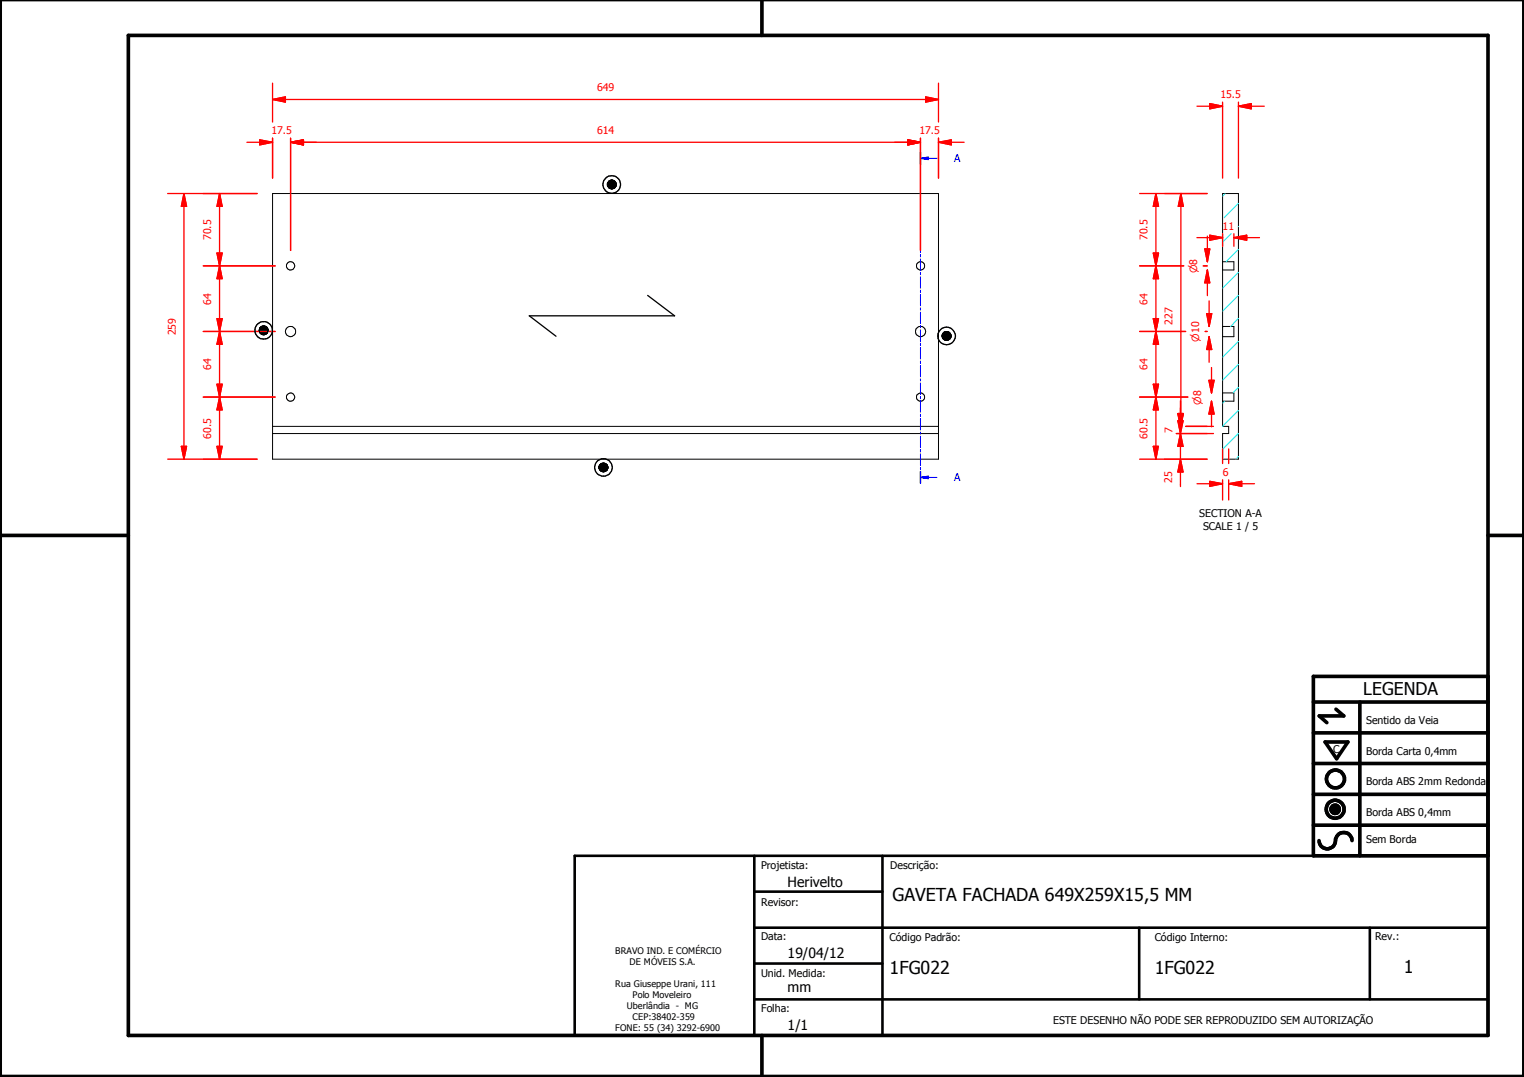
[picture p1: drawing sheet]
<svg xmlns="http://www.w3.org/2000/svg" width="297mm" height="210mm" viewBox="0 0 297 210" stroke-linecap="round" stroke-linejoin="round" font-family="sans-serif">
<g fill="none" stroke="#000" stroke-width=".19">
<path d="M53.1 37.7h129.8v51.8h-129.8zM118.4 35.8v.3zM118.4 35.9v.2zM118.4 35.6v.7zM118.4 35.6v.6zM118.4 35.7v.5zM118.4 35.7v.4zM118.5 35.6v.8zM118.6 35.5v.9zM118.6 35.5l-.1 .9zM118.6 35.4v1.1zM118.6 35.4v1z"/>
<path d="M118.7 35.3v1.3zM118.8 35.2v1.5zM118.9 35.2v1.5zM119 35.2l.1-.1-.1 1.6zM119 35.2l-.1 1.5zM119.1 35.1v1.7zM119.1 35.1v1.7l-.1-.1zM119.2 35.1v1.7zM119.2 35.1l-.1 1.7zM119.3 35.1l-.1 1.7zM119.3 35.1v1.7zM119.4 35.1l-.1 1.7z"/>
<path d="M119.4 35.1v1.7zM119.5 35.2l-.1 1.6zM119.5 35.2v1.5zM119.6 35.2l-.1 1.5zM119.6 35.2v1.5zM119.7 35.2l-.1 1.5zM119.7 35.2v1.5zM119.7 35.3v1.4zM119.7 35.3v1.3zM119.8 35.3l-.1 1.3zM119.8 35.3v1.3zM119.8 35.4v1.2z"/>
<path d="M119.8 35.4v1.1zM119.9 35.5l-.1 1zM119.9 35.5v.9zM120 35.6l-.1 .8zM120 35.6v.8zM120 35.6v.7zM120.1 35.7l-.1 .6zM120.1 35.7v.5zM120.1 35.8v.4zM120.1 35.8v.3zM120.1 35.9v.2zM238.3 37.7h3.1v51.8h-3.1v-5h1.2v-1.4h-1.2z"/>
<path d="M238.3 51h2.2v1.6h-2.2M50.5 64.3v.2zM50.6 64.1v.5zM50.6 64.2v.4zM50.6 64.2l-.1 .3zM50.6 64l.1-.1-.1 .9zM50.6 64v.8zM50.6 64v.7zM50.6 64v.6zM50.7 63.9v1zM50.8 63.8v1.1zM50.8 63.8v1.2z"/>
<path d="M50.9 63.7l.1-.1-.1 1.5zM50.9 63.7v1.4zM51 63.6v1.5zM51.1 63.6v1.6zM51.2 63.5v1.7zM51.3 63.5v1.7zM51.3 63.5l-.1 1.7zM51.4 63.5l-.1 1.7zM51.4 63.5v1.7zM51.5 63.5l-.1 1.7zM51.5 63.5v1.7zM51.6 63.5l-.1 1.7z"/>
<path d="M51.6 63.5v1.7zM51.6 63.6v1.6zM51.7 63.6l-.1 1.6zM51.7 63.6v1.6zM51.8 63.6l-.1 1.6zM51.8 63.6v1.5zM51.9 63.7l-.1 1.4zM51.9 63.7v1.4zM52 63.8l-.1 1.3zM52 63.8v1.2zM52 63.8v1.1zM52.1 63.9l-.1 1z"/>
<path d="M52.1 63.9v1zM52.1 64v.9zM52.1 64v.8zM52.2 64l-.1 .8zM52.2 64v.7zM52.2 64.1v.6zM52.2 64.1v.5zM52.2 64.2v.4zM52.2 64.3v.3zM52.2 64.3v.2zM183.7 65.2v.5zM183.7 65.3v.4z"/>
<path d="M183.7 65.3v.3zM183.7 65.4v.2zM183.7 65.2v.6zM183.8 65.1v.8zM183.8 65.1l-.1 .7zM183.8 65v1zM183.8 65v.9zM183.9 64.9v1.1zM183.9 64.9l-.1 1.1zM183.9 64.9v1.2zM184 64.8v1.4zM184 64.8l-.1 1.3z"/>
<path d="M184.1 64.7v1.5zM184.1 64.7v1.6zM184.2 64.7v1.6zM184.3 64.6v1.7zM184.3 64.6l-.1 1.7zM184.4 64.6v1.7zM184.4 64.6l-.1 1.7zM184.5 64.6l-.1 1.7zM184.5 64.6v1.7zM184.6 64.6l-.1 1.7zM184.6 64.6h.1l-.1 1.7zM184.7 64.6v1.7h-.1z"/>
<path d="M184.7 64.6v1.7zM184.7 64.7v1.6zM184.8 64.7l-.1 1.6zM184.8 64.7v1.6zM184.9 64.7l-.1 1.6zM184.9 64.7v1.5zM185 64.8l-.1 1.4zM185 64.8v1.4zM185.1 64.9l-.1 1.3zM185.1 64.9v1.2zM185.1 64.9v1.1zM185.2 65l-.1 1z"/>
<path d="M185.2 65v1zM185.2 65.1v.9zM185.2 65.1v.8zM185.2 65.2v.7zM185.2 65.2v.6zM185.3 65.2l-.1 .6zM185.3 65.2v.5zM185.3 65.3v.4zM185.3 65.4v.3zM185.3 65.4v.2zM238.3 63.6h.1M238.3 63.6h2.2v2h-2.2"/>
<path d="M238.3 76.6h2.2v1.6h-2.2M53.1 83.1h129.8M53.1 84.5h129.8M116.8 90.8v.6zM116.8 90.8v.5zM116.8 90.9v.4zM116.8 90.9v.3zM116.8 91v.2zM116.9 90.7v.8zM116.9 90.7l-.1 .7zM116.9 90.6v1zM116.9 90.6v.9z"/>
<path d="M117 90.6v1.1zM117 90.5v1.2zM117.1 90.4v1.4zM117.2 90.4v1.4zM117.3 90.3v1.6zM117.4 90.3v1.6zM117.4 90.3l-.1 1.6zM117.5 90.3h.1l-.1 1.6zM117.5 90.3v1.6zM117.6 90.3v1.6h-.1zM117.6 90.3v1.6zM117.7 90.3l-.1 1.6z"/>
<path d="M117.7 90.3h.1l-.1 1.6zM117.8 90.3v1.6h-.1zM117.8 90.3v1.6zM117.9 90.3l-.1 1.6zM117.9 90.3v1.6zM118 90.4l-.1 1.5zM118 90.4v1.4zM118.1 90.4l-.1 1.4zM118.1 90.4v1.4zM118.2 90.5l-.1 1.3zM118.2 90.5v1.2zM118.2 90.6v1.1z"/>
<path d="M118.3 90.6l-.1 1.1zM118.3 90.6v1zM118.3 90.7v.9zM118.3 90.7v.8zM118.4 90.8l-.1 .7zM118.4 90.8v.6zM118.4 90.9v.5zM118.4 90.9v.4zM118.4 91v.3zM118.4 91v.2zM259.4 157.6l1.6 .1zM259.4 157.7l1.6 .1z"/>
<path d="M259.4 157.8l1.6 .1zM259.4 157.9h1.6v.1zM259.4 157.9l1.6 .1h-1.5zM259.4 157.6h1.6zM259.5 158h1.5zM259.5 158l1.4 .1zM259.5 157.5l1.5 .1zM259.5 158.1h1.4zM259.5 157.4l1.5 .1zM259.5 158.1l1.4 .1zM259.5 157.3l1.4 .1zM259.6 158.2h1.3z"/>
<path d="M259.6 158.2h1.2zM259.6 157.2l1.3 .1zM259.6 158.2l1.2 .1zM259.6 157.2h1.3zM259.7 158.3h1.1zM259.7 158.3l1 .1zM259.7 157.1l1.1 .1zM259.7 157.1h1.1zM259.8 158.4h.9zM259.8 158.4h.8zM259.8 157.1h1zM259.8 157.1h.9z"/>
<path d="M259.8 158.4l.8 .1zM259.8 157l.9 .1zM259.8 157h.8zM259.9 158.5h.7zM259.9 158.5h.6zM259.9 157h.7zM260 158.5h.5zM260 158.5h.4zM260 157h.6zM260.1 158.5h.3zM260.1 158.5h.2zM260.1 156.9l.4 .1z"/>
<path d="M260.1 156.9h.3zM260.1 156.9h.2z"/>
<circle cx="56.6" cy="51.8" r=".81"/>
<circle cx="179.4" cy="51.8" r=".81"/>
<circle cx="56.6" cy="64.6" r=".99"/>
<circle cx="56.6" cy="77.4" r=".79"/>
<circle cx="179.4" cy="77.4" r=".81"/>
<circle cx="179.4" cy="64.6" r=".99"/>
</g>
<g fill="#000">
<path d="M118.4 35.7v.4zM118.4 35.8v.3zM118.4 35.9v.2zM118.4 35.6v.7zM118.4 35.6v.6zM118.4 35.7v.5zM118.6 35.5l-.1 .9zM118.5 35.6v.8zM118.6 35.4v1zM118.6 35.5v.9zM118.6 35.4v1.1zM118.7 35.3v1.3z"/>
<path d="M118.8 35.2v1.5zM118.9 35.2v1.5zM119 35.2l.1-.1-.1 1.6zM119 35.2l-.1 1.5zM119.1 35.1v1.7zM119.1 35.1v1.7l-.1-.1zM119.2 35.1v1.7zM119.2 35.1l-.1 1.7zM119.3 35.1l-.1 1.7zM119.3 35.1v1.7zM119.4 35.1l-.1 1.7zM119.4 35.1v1.7z"/>
<path d="M119.5 35.2l-.1 1.6zM119.5 35.2v1.5zM119.6 35.2l-.1 1.5zM119.6 35.2v1.5zM119.7 35.2l-.1 1.5zM119.7 35.2v1.5zM119.7 35.3v1.4zM119.7 35.3v1.3zM119.8 35.3l-.1 1.3zM119.8 35.3v1.3zM119.8 35.4v1.2zM119.8 35.4v1.1z"/>
<path d="M119.9 35.5l-.1 1zM119.9 35.5v.9zM120 35.6l-.1 .8zM120 35.6v.8zM120 35.6v.7zM120.1 35.7l-.1 .6zM120.1 35.7v.5zM120.1 35.8v.4zM120.1 35.8v.3zM120.1 35.9v.2zM50.6 64.2l-.1 .3zM50.5 64.3v.2z"/>
<path d="M50.6 64v.6zM50.6 64.1v.5zM50.6 64.2v.4zM50.6 64l.1-.1-.1 .9zM50.6 64v.8zM50.6 64v.7zM50.7 63.9v1zM50.8 63.8v1.1zM50.8 63.8v1.2zM50.9 63.7l.1-.1-.1 1.5zM50.9 63.7v1.4zM51 63.6v1.5z"/>
<path d="M51.1 63.6v1.6zM51.2 63.5v1.7zM51.3 63.5v1.7zM51.3 63.5l-.1 1.7zM51.4 63.5l-.1 1.7zM51.4 63.5v1.7zM51.5 63.5l-.1 1.7zM51.5 63.5v1.7zM51.6 63.5l-.1 1.7zM51.6 63.5v1.7zM51.6 63.6v1.6zM51.7 63.6l-.1 1.6z"/>
<path d="M51.7 63.6v1.6zM51.8 63.6l-.1 1.6zM51.8 63.6v1.5zM51.9 63.7l-.1 1.4zM51.9 63.7v1.4zM52 63.8l-.1 1.3zM52 63.8v1.2zM52 63.8v1.1zM52.1 63.9l-.1 1zM52.1 63.9v1zM52.1 64v.9zM52.1 64v.8z"/>
<path d="M52.2 64l-.1 .8zM52.2 64v.7zM52.2 64.1v.6zM52.2 64.1v.5zM52.2 64.2v.4zM52.2 64.3v.3zM52.2 64.3v.2zM183.7 65.2v.5zM183.7 65.3v.4zM183.7 65.3v.3zM183.7 65.4v.2zM183.8 65.1l-.1 .7z"/>
<path d="M183.7 65.2v.6zM183.8 65v.9zM183.8 65.1v.8zM183.9 64.9l-.1 1.1zM183.8 65v1zM183.9 64.9v1.1zM184 64.8l-.1 1.3zM183.9 64.9v1.2zM184 64.8v1.4zM184.1 64.7v1.5zM184.1 64.7v1.6zM184.2 64.7v1.6z"/>
<path d="M184.3 64.6v1.7zM184.3 64.6l-.1 1.7zM184.4 64.6v1.7zM184.4 64.6l-.1 1.7zM184.5 64.6l-.1 1.7zM184.5 64.6v1.7zM184.6 64.6l-.1 1.7zM184.6 64.6h.1l-.1 1.7zM184.7 64.6v1.7h-.1zM184.7 64.6v1.7zM184.7 64.7v1.6zM184.8 64.7l-.1 1.6z"/>
<path d="M184.8 64.7v1.6zM184.9 64.7l-.1 1.6zM184.9 64.7v1.5zM185 64.8l-.1 1.4zM185 64.8v1.4zM185.1 64.9l-.1 1.3zM185.1 64.9v1.2zM185.1 64.9v1.1zM185.2 65l-.1 1zM185.2 65v1zM185.2 65.1v.9zM185.2 65.1v.8z"/>
<path d="M185.2 65.2v.7zM185.2 65.2v.6zM185.3 65.2l-.1 .6zM185.3 65.2v.5zM185.3 65.3v.4zM185.3 65.4v.3zM185.3 65.4v.2zM116.8 90.8v.6zM116.8 90.8v.5zM116.8 90.9v.4zM116.8 90.9v.3zM116.8 91v.2z"/>
<path d="M116.9 90.7l-.1 .7zM116.9 90.6v.9zM116.9 90.7v.8zM116.9 90.6v1zM117 90.5v1.2zM117 90.6v1.1zM117.1 90.4v1.4zM117.2 90.4v1.4zM117.3 90.3v1.6zM117.4 90.3v1.6zM117.4 90.3l-.1 1.6zM117.5 90.3h.1l-.1 1.6z"/>
<path d="M117.5 90.3v1.6zM117.6 90.3v1.6h-.1zM117.6 90.3v1.6zM117.7 90.3l-.1 1.6zM117.7 90.3h.1l-.1 1.6zM117.8 90.3v1.6h-.1zM117.8 90.3v1.6zM117.9 90.3l-.1 1.6zM117.9 90.3v1.6zM118 90.4l-.1 1.5zM118 90.4v1.4zM118.1 90.4l-.1 1.4z"/>
<path d="M118.1 90.4v1.4zM118.2 90.5l-.1 1.3zM118.2 90.5v1.2zM118.2 90.6v1.1zM118.3 90.6l-.1 1.1zM118.3 90.6v1zM118.3 90.7v.9zM118.3 90.7v.8zM118.4 90.8l-.1 .7zM118.4 90.8v.6zM118.4 90.9v.5zM118.4 90.9v.4z"/>
<path d="M118.4 91v.3zM118.4 91v.2zM259.4 157.6h1.6zM259.5 157.5l1.5 .1zM259.5 157.4l1.5 .1zM259.5 157.3l1.4 .1zM259.6 157.2l1.3 .1zM259.6 157.2h1.3zM259.7 157.1l1.1 .1zM259.7 157.1h1.1zM259.8 157.1h1zM259.8 157.1h.9z"/>
<path d="M259.8 157l.9 .1zM259.8 157h.8zM259.9 157h.7zM260 157h.6zM260.1 156.9l.4 .1zM260.1 156.9h.3zM260.1 156.9h.2zM260.1 158.5h.2zM260 158.5h.4zM260.1 158.5h.3zM259.9 158.5h.6zM260 158.5h.5z"/>
<path d="M259.8 158.4l.8 .1zM259.9 158.5h.7zM259.8 158.4h.8zM259.7 158.3l1 .1zM259.8 158.4h.9zM259.6 158.2l1.2 .1zM259.7 158.3h1.1zM259.6 158.2h1.2zM259.5 158.1l1.4 .1zM259.6 158.2h1.3zM259.5 158l1.4 .1zM259.5 158.1h1.4z"/>
<path d="M259.4 157.9l1.6 .1h-1.5zM259.5 158h1.5zM259.4 157.6l1.6 .1zM259.4 157.7l1.6 .1zM259.4 157.8l1.6 .1zM259.4 157.9h1.6v.1z"/>
</g>
<g fill="none" stroke="#000" stroke-width=".71">
<path d="M148.5 0v6.9M297 -.1v209.9h-297v-209.9M25 6.9h265v194.9h-265zM0 104.4h25M290 104.4h7M256 136.8h34M260.4 138.2l1.5 1.3h-4.8l1.5 1.3M265 136.8v30M290 131.8h-34v35h34M256 154.8h34M256 148.8h34M256 142.8h34"/>
<path d="M258.3 144.6h4.4l-2.2 3.3zM256 160.8h34M257.1 163.8a1.62 1.62 0 0 0 1.8 1.6 1.62 1.62 0 0 0 1.4-1.9 1.63 1.63 0 0 1 1.7-1.2 1.63 1.63 0 0 1 1.5 1.5M148.5 201.8v8"/>
<circle cx="260.2" cy="157.7" r="1.76"/>
<circle cx="260.2" cy="157.7" r=".82"/>
<circle cx="260.3" cy="151.8" r="1.76"/>
</g>
<path d="M112 166.8h178v35h-178zM147 173.8h25M147 166.8v35M172 166.8v35M147 194.8h143M147 180.8h143M147 187.8h25M222 180.8v14M267 180.8v14" fill="none" stroke="#000" stroke-width=".51"/>
<g fill="none" stroke="#00f" stroke-width=".19">
<path d="M179.4 29.7v2.3M179.4 32.4v.4M179.4 33.2v2.2M179.4 35.8v.4M179.4 36.6v2.3M179.4 39.3v.4M179.4 30.9h1.5M179.4 40.1v2.2M179.4 42.7v.5M179.4 43.6v2.2M179.4 46.2v.5M179.4 47v2.2"/>
<path d="M179.4 49.6v.5M179.4 50.5v2.2M179.4 53.1v.5M179.4 53.9v2.3M179.4 56.6v.4M179.4 57.4v2.2M179.4 60v.5M179.4 60.8v2.3M179.4 63.5v.4M179.4 64.3v2.2M179.4 66.9v.5M179.4 67.7v2.3"/>
<path d="M179.4 70.4v.4M179.4 71.2v2.2M179.4 73.8v.5M179.4 74.6v2.3M179.4 77.3v.4M179.4 78.1v2.2M179.4 80.7v.5M179.4 81.5v2.3M179.4 84.2v.4M179.4 85v2.2M179.4 87.6v.5M179.4 88.4v2.3"/>
<path d="M179.4 91.1v.4M179.4 91.9v2.2"/>
</g>
<path d="M179.4 29.7v2.3M179.4 91.9v2.2" fill="none" stroke="#00f" stroke-width=".3"/>
<path d="M179.4 30.9l1.5-.3v.5z" fill="#00f"/>
<path d="M179.4 30.9l1.5-.3v.5zM180.9 30.9h1.7M179.4 93h1.5" fill="none" stroke="#00f" stroke-width=".19"/>
<path d="M179.4 93l1.5-.2v.5z" fill="#00f"/>
<path d="M179.4 93l1.5-.2v.5zM180.9 93h1.7" fill="none" stroke="#00f" stroke-width=".19"/>
<g fill="none" stroke="#0ff" stroke-width=".19">
<path d="M238.8 37.7l-.5 .5M241.4 39.6l-2.8 2.9M240 45.6l-1.7 1.6M241.4 57.6l-3.1 3.1M241.4 53.1l-3.1 3.1M241.4 48.6l-2.4 2.4M241.4 44.1l-.1 .1M238.7 78.2l-.4 .4M241.4 75.5l-1.1 1.1M241.4 71l-3.1 3.1M241.4 66.5l-3.1 3.1M241.4 62.1l-1.5 1.5"/>
<path d="M241.4 89l-.5 .5M241.4 84.5l-3.1 3.1M241.4 80l-3.1 3.1"/>
</g>
<path d="M50.6 27.7h2.5" fill="none" stroke="#f00" stroke-width=".25"/>
<path d="M50.6 27.3l2.5 .4-2.5 .5z" fill="#f00"/>
<path d="M50.6 27.3l2.5 .4-2.5 .5zM56.6 27.7h2.5" fill="none" stroke="#f00" stroke-width=".25"/>
<path d="M56.6 27.7l2.5-.4v.9z" fill="#f00"/>
<path d="M48.1 27.7h2.5M53.1 26.9v7.8M56.6 27.7l2.5-.4v.9zM56.6 27.7h5M56.6 26.9v21.9" fill="none" stroke="#f00" stroke-width=".25"/>
<path d="M56.6 27.7l2.5-.4v.9z" fill="#f00"/>
<path d="M56.6 27.7l2.5-.4v.9zM176.9 27.7h2.5" fill="none" stroke="#f00" stroke-width=".25"/>
<path d="M176.9 27.3l2.5 .4-2.5 .5z" fill="#f00"/>
<path d="M56.6 26.9v21.9M59.1 27.7h120.3M176.9 27.3l2.5 .4-2.5 .5zM179.4 26.9v21.9" fill="none" stroke="#f00" stroke-width=".25"/>
<path d="M176.9 27.3l2.5 .4-2.5 .5z" fill="#f00"/>
<path d="M176.9 27.3l2.5 .4-2.5 .5zM182.9 27.7h2.5" fill="none" stroke="#f00" stroke-width=".25"/>
<path d="M182.9 27.7l2.5-.4v.9z" fill="#f00"/>
<path d="M53.1 19.4h2.5M174.4 27.7h2.5M179.4 26.9v21.9M182.9 27.7l2.5-.4v.9zM182.9 26.9v7.8M185.4 27.7h2.5" fill="none" stroke="#f00" stroke-width=".25"/>
<path d="M53.1 19.4l2.5-.5v1z" fill="#f00"/>
<path d="M53.1 19.4l2.5-.5v1zM180.4 19.4h2.5" fill="none" stroke="#f00" stroke-width=".25"/>
<path d="M180.4 18.9l2.5 .5-2.5 .5z" fill="#f00"/>
<path d="M53.1 16.2v7.6M55.6 19.4h124.8M180.4 18.9l2.5 .5-2.5 .5zM182.9 16.2v7.6M53.1 26.9v7.8M182.9 26.9v7.8M42.8 87v2.5" fill="none" stroke="#f00" stroke-width=".25"/>
<path d="M42.3 87h1l-.5 2.5z" fill="#f00"/>
<path d="M42.8 77.4v2.5M42.3 87h1l-.5 2.5z" fill="none" stroke="#f00" stroke-width=".25"/>
<path d="M42.8 77.4l.5 2.5h-1z" fill="#f00"/>
<path d="M39.6 77.4h14M42.8 77.4l.5 2.5h-1zM42.8 74.9v2.5M42.8 79.9v7.1M39.6 89.5h10.5" fill="none" stroke="#f00" stroke-width=".25"/>
<path d="M42.3 74.9h1l-.5 2.5z" fill="#f00"/>
<path d="M42.3 74.9h1l-.5 2.5zM42.8 64.6v2.5" fill="none" stroke="#f00" stroke-width=".25"/>
<path d="M42.8 64.6l.5 2.5h-1z" fill="#f00"/>
<path d="M39.6 77.4h14M39.6 64.6h14M42.8 64.6l.5 2.5h-1zM42.8 62.1v2.5M42.8 67.1v7.8" fill="none" stroke="#f00" stroke-width=".25"/>
<path d="M42.3 62.1h1l-.5 2.5z" fill="#f00"/>
<path d="M42.8 51.8v2.5M42.3 62.1h1l-.5 2.5z" fill="none" stroke="#f00" stroke-width=".25"/>
<path d="M42.8 51.8l.5 2.5h-1z" fill="#f00"/>
<path d="M39.6 51.8h14M42.8 51.8l.5 2.5h-1zM42.8 49.3v2.5M42.8 54.3v7.8M39.6 64.6h14" fill="none" stroke="#f00" stroke-width=".25"/>
<path d="M42.3 49.3h1l-.5 2.5z" fill="#f00"/>
<path d="M42.8 37.7v2.5M42.3 49.3h1l-.5 2.5z" fill="none" stroke="#f00" stroke-width=".25"/>
<path d="M42.8 37.7l.5 2.5h-1z" fill="#f00"/>
<path d="M35.9 37.7v2.5M39.6 37.7h10.5M42.8 37.7l.5 2.5h-1zM39.6 51.8h14M42.8 40.2v9.1" fill="none" stroke="#f00" stroke-width=".25"/>
<path d="M35.9 37.7l.5 2.5h-1.1z" fill="#f00"/>
<path d="M35.9 37.7l.5 2.5h-1.1zM35.9 87v2.5" fill="none" stroke="#f00" stroke-width=".25"/>
<path d="M35.3 87h1.1l-.5 2.5z" fill="#f00"/>
<path d="M32.7 37.7h17.4M241.4 20.7h2.5M35.9 40.2v46.8M32.7 89.5h17.4M35.3 87h1.1l-.5 2.5z" fill="none" stroke="#f00" stroke-width=".25"/>
<path d="M241.4 20.7l2.5-.5v1z" fill="#f00"/>
<path d="M235.8 20.7h2.5M241.4 20.7l2.5-.5v1z" fill="none" stroke="#f00" stroke-width=".25"/>
<path d="M235.8 20.2l2.5 .5-2.5 .5z" fill="#f00"/>
<path d="M238.3 19.9v14.8M241.4 19.9v14.8M233.3 20.7h2.5M235.8 20.2l2.5 .5-2.5 .5zM243.9 20.7h2.5M235.8 46.3h2.5" fill="none" stroke="#f00" stroke-width=".25"/>
<path d="M235.8 45.8l2.5 .5-2.5 .5z" fill="#f00"/>
<path d="M235.8 45.8l2.5 .5-2.5 .5zM240.5 46.3h2.5" fill="none" stroke="#f00" stroke-width=".25"/>
<path d="M240.5 46.3l2.5-.5v1z" fill="#f00"/>
<path d="M233.3 46.3h2.5M235.3 48.5v2.5M238.3 45.6v2.4M240.5 46.3l2.5-.5v1zM240.5 45.6v2.4M243 46.3h2.5" fill="none" stroke="#f00" stroke-width=".25"/>
<path d="M234.8 48.5h1l-.5 2.5z" fill="#f00"/>
<path d="M234.8 48.5h1l-.5 2.5zM235.3 52.6v2.5" fill="none" stroke="#f00" stroke-width=".25"/>
<path d="M235.3 52.6l.5 2.5h-1z" fill="#f00"/>
<path d="M235.3 52.6l.5 2.5h-1zM235.3 46v2.5M235.3 55.1v2.5M235.7 61.1v2.5" fill="none" stroke="#f00" stroke-width=".25"/>
<path d="M235.2 61.1h1l-.5 2.5z" fill="#f00"/>
<path d="M235.2 61.1h1l-.5 2.5zM235.7 65.6v2.5" fill="none" stroke="#f00" stroke-width=".25"/>
<path d="M235.7 65.6l.5 2.5h-1z" fill="#f00"/>
<path d="M235.7 58.6v2.5M235.7 65.6l.5 2.5h-1zM235.7 68.1v2.5M236.1 74.1v2.5" fill="none" stroke="#f00" stroke-width=".25"/>
<path d="M235.6 74.1h1l-.5 2.5z" fill="#f00"/>
<path d="M235.6 74.1h1l-.5 2.5zM236.1 78.2v2.5" fill="none" stroke="#f00" stroke-width=".25"/>
<path d="M236.1 78.2l.5 2.5h-1z" fill="#f00"/>
<path d="M236.1 78.2l.5 2.5h-1zM236.1 71.6v2.5M230.1 89.5v2.5M236.1 80.7v2.5" fill="none" stroke="#f00" stroke-width=".25"/>
<path d="M230.1 89.5l.5 2.5h-1z" fill="#f00"/>
<path d="M230.1 89.5l.5 2.5h-1zM230.1 82v2.5" fill="none" stroke="#f00" stroke-width=".25"/>
<path d="M229.6 82h1l-.5 2.5z" fill="#f00"/>
<path d="M230.1 79.5v3.6M226.9 89.5h8.4M229.3 84.5h6M229.6 82h1l-.5 2.5zM230.1 92v2.8" fill="none" stroke="#f00" stroke-width=".25"/>
<path d="M229.6 80.6h1l-.5 2.5z" fill="#f00"/>
<path d="M229.6 80.6h1l-.5 2.5zM230.1 84.5v2.5" fill="none" stroke="#f00" stroke-width=".25"/>
<path d="M230.1 84.5l.5 2.5h-1z" fill="#f00"/>
<path d="M230.1 78.1v2.5M229.3 84.5h7.2M230.1 84.5l.5 2.5h-1zM230.1 87v2.5M230.2 80.6v2.5M231.1 83.1h5.4" fill="none" stroke="#f00" stroke-width=".25"/>
<path d="M229.7 80.6h.9l-.4 2.5z" fill="#f00"/>
<path d="M230.2 37.7v2.5M229.7 80.6h.9l-.4 2.5z" fill="none" stroke="#f00" stroke-width=".25"/>
<path d="M230.2 37.7l.4 2.5h-.9z" fill="#f00"/>
<path d="M227 37.7h8.3M230.2 37.7l.4 2.5h-.9zM230.2 40.2v40.4M225.3 87v2.5M231.1 83.1h4.2" fill="none" stroke="#f00" stroke-width=".25"/>
<path d="M224.8 87h1l-.5 2.5z" fill="#f00"/>
<path d="M225.3 77.4v2.5M224.8 87h1l-.5 2.5z" fill="none" stroke="#f00" stroke-width=".25"/>
<path d="M225.3 77.4l.5 2.5h-1z" fill="#f00"/>
<path d="M222.1 77.4h9.4M225.3 77.4l.5 2.5h-1zM225.3 74.9v2.5M225.3 79.9v7.1M222.1 89.5h13.2" fill="none" stroke="#f00" stroke-width=".25"/>
<path d="M224.8 74.9h1l-.5 2.5z" fill="#f00"/>
<path d="M224.8 74.9h1l-.5 2.5zM225.3 64.6v2.5" fill="none" stroke="#f00" stroke-width=".25"/>
<path d="M225.3 64.6l.5 2.5h-1z" fill="#f00"/>
<path d="M222.1 77.4h9.4M222.1 64.6h9M225.3 64.6l.5 2.5h-1zM225.3 62.1v2.5M225.3 67.1v7.8M234.9 64.6h.4" fill="none" stroke="#f00" stroke-width=".25"/>
<path d="M224.8 62.1h1l-.5 2.5z" fill="#f00"/>
<path d="M225.3 51.8v2.5M224.8 62.1h1l-.5 2.5z" fill="none" stroke="#f00" stroke-width=".25"/>
<path d="M225.3 51.8l.5 2.5h-1z" fill="#f00"/>
<path d="M222.1 51.8h8.6M225.3 51.8l.5 2.5h-1zM225.3 49.3v2.5M225.3 54.3v7.8M234.5 51.8h.8M222.1 64.6h9M234.9 64.6h.4" fill="none" stroke="#f00" stroke-width=".25"/>
<path d="M224.8 49.3h1l-.5 2.5z" fill="#f00"/>
<path d="M225.3 37.7v2.5M224.8 49.3h1l-.5 2.5z" fill="none" stroke="#f00" stroke-width=".25"/>
<path d="M225.3 37.7l.5 2.5h-1z" fill="#f00"/>
<path d="M222.1 37.7h13.2M225.3 37.7l.5 2.5h-1zM222.1 51.8h8.6M225.3 40.2v9.1M234.5 51.8h.8M239.5 94.3h2.5" fill="none" stroke="#f00" stroke-width=".25"/>
<path d="M239.5 94.3l2.5-.5v1z" fill="#f00"/>
<path d="M235.8 94.3h2.5M239.5 94.3l2.5-.5v1z" fill="none" stroke="#f00" stroke-width=".25"/>
<path d="M235.8 93.8l2.5 .5-2.5 .5z" fill="#f00"/>
<path d="M233.3 94.3h2.5M235.8 93.8l2.5 .5-2.5 .5zM238.3 87.5v2.8M238.3 93.5v4M239.5 87.5v2.8M239.5 93.5v4M242 94.3h2.5" fill="none" stroke="#f00" stroke-width=".25"/>
<g fill="none" stroke="#000" stroke-width=".25">
<path d="M126.2 57.6l5.3 4h-28.3l5.2 3.9"/>
<circle cx="119.2" cy="36" r="1.72"/>
<circle cx="119.2" cy="35.9" r=".84"/>
<circle cx="51.4" cy="64.4" r=".84"/>
<circle cx="51.4" cy="64.4" r="1.71"/>
<circle cx="184.5" cy="65.5" r="1.71"/>
<circle cx="184.5" cy="65.5" r=".86"/>
<circle cx="117.6" cy="91.1" r=".84"/>
<circle cx="117.6" cy="91.1" r="1.72"/>
</g>
<g font-size="3.5">
<text x="173.9" y="175.7">GAVETA FACHADA 649X259X15,5 MM</text>
<text x="173.4" y="189.7">1FG022</text>
<text x="225.1" y="189.7">1FG022</text>
<text x="273.6" y="189.7">1</text>
</g>
<text font-size="3.4" x="265.7" y="135.4">LEGENDA</text>
<g font-size="2.7">
<text x="153.5" y="172.8">Herivelto</text>
<text x="153.5" y="186.6">19/04/12</text>
<text x="153.5" y="193.4">mm</text>
<text x="153.5" y="200.8">1/1</text>
</g>
<g font-size="2.1" fill="#f00">
<text x="116.4" y="17.8">649</text>
<text x="237.9" y="19.1">15.5</text>
<text x="52.9" y="26.1">17.5</text>
<text x="116.4" y="26.1">614</text>
<text x="179.2" y="26.1">17.5</text>
<text x="41.2" y="46.8" transform="rotate(-90 41.2 46.8)">70.5</text>
<text x="223.7" y="46.8" transform="rotate(-90 223.7 46.8)">70.5</text>
<text x="238.3" y="44.8">11</text>
<text x="41.2" y="59.4" transform="rotate(-90 41.2 59.4)">64</text>
<text x="223.7" y="59.4" transform="rotate(-90 223.7 59.4)">64</text>
<text x="34.2" y="65.4" transform="rotate(-90 34.2 65.4)">259</text>
<text x="228.6" y="63.2" transform="rotate(-90 228.6 63.2)">227</text>
<text x="41.2" y="72.1" transform="rotate(-90 41.2 72.1)">64</text>
<text x="223.7" y="72.2" transform="rotate(-90 223.7 72.2)">64</text>
<text x="41.2" y="85.5" transform="rotate(-90 41.2 85.5)">60.5</text>
<text x="223.7" y="85.5" transform="rotate(-90 223.7 85.5)">60.5</text>
<text x="228.5" y="84.4" transform="rotate(-90 228.5 84.4)">7</text>
<text x="228.5" y="94.1" transform="rotate(-90 228.5 94.1)">25</text>
<text x="238.3" y="92.7">6</text>
</g>
<g font-size="2.1" fill="#00f">
<text x="186" y="31.6">A</text>
<text x="186" y="93.8">A</text>
</g>
<g font-size="2.1">
<text x="233.7" y="100.8">SECTION A-A</text>
<text x="234.5" y="103.3">SCALE 1 / 5</text>
<text x="266.3" y="141.1">Sentido da Veia</text>
<text x="259.8" y="146.7">C</text>
<text x="266.3" y="147.2">Borda Carta 0,4mm</text>
<text x="266.3" y="153.1">Borda ABS 2mm Redonda</text>
<text x="266.3" y="159">Borda ABS 0,4mm</text>
<text x="266.3" y="164.4">Sem Borda</text>
<text x="148.4" y="169.3">Projetista:</text>
<text x="173.5" y="169.5">Descrição:</text>
<text x="148.4" y="176.6">Revisor:</text>
<text x="148.4" y="183.2">Data:</text>
<text x="173.4" y="183.3">Código Padrão:</text>
<text x="225.1" y="183.3">Código Interno:</text>
<text x="268" y="183.2">Rev.:</text>
<text x="148.4" y="190.5">Unid. Medida:</text>
<text x="148.4" y="197.2">Folha:</text>
<text x="205.3" y="199.5">ESTE DESENHO NÃO PODE SER REPRODUZIDO SEM AUTORIZAÇÃO</text>
</g>
<g font-size="1.9" fill="#f00">
<text x="233.3" y="53.3" transform="rotate(-90 233.3 53.3)">⌀8</text>
<text x="233.7" y="66.6" transform="rotate(-90 233.7 66.6)">⌀10</text>
<text x="234.1" y="78.9" transform="rotate(-90 234.1 78.9)">⌀8</text>
</g>
<g font-size="1.8">
<text x="119.9" y="186">BRAVO IND. E COMÉRCIO</text>
<text x="122.7" y="188.1">DE MÓVEIS S.A.</text>
<text x="119.9" y="192.4">Rua Giuseppe Urani, 111</text>
<text x="122.2" y="196.7">Uberlândia - MG</text>
<text x="123.3" y="194.6">Polo Moveleiro</text>
<text x="119.9" y="201">FONE: 55 (34) 3292-6900</text>
<text x="123.3" y="198.8">CEP:38402-359</text>
</g>
</svg>
